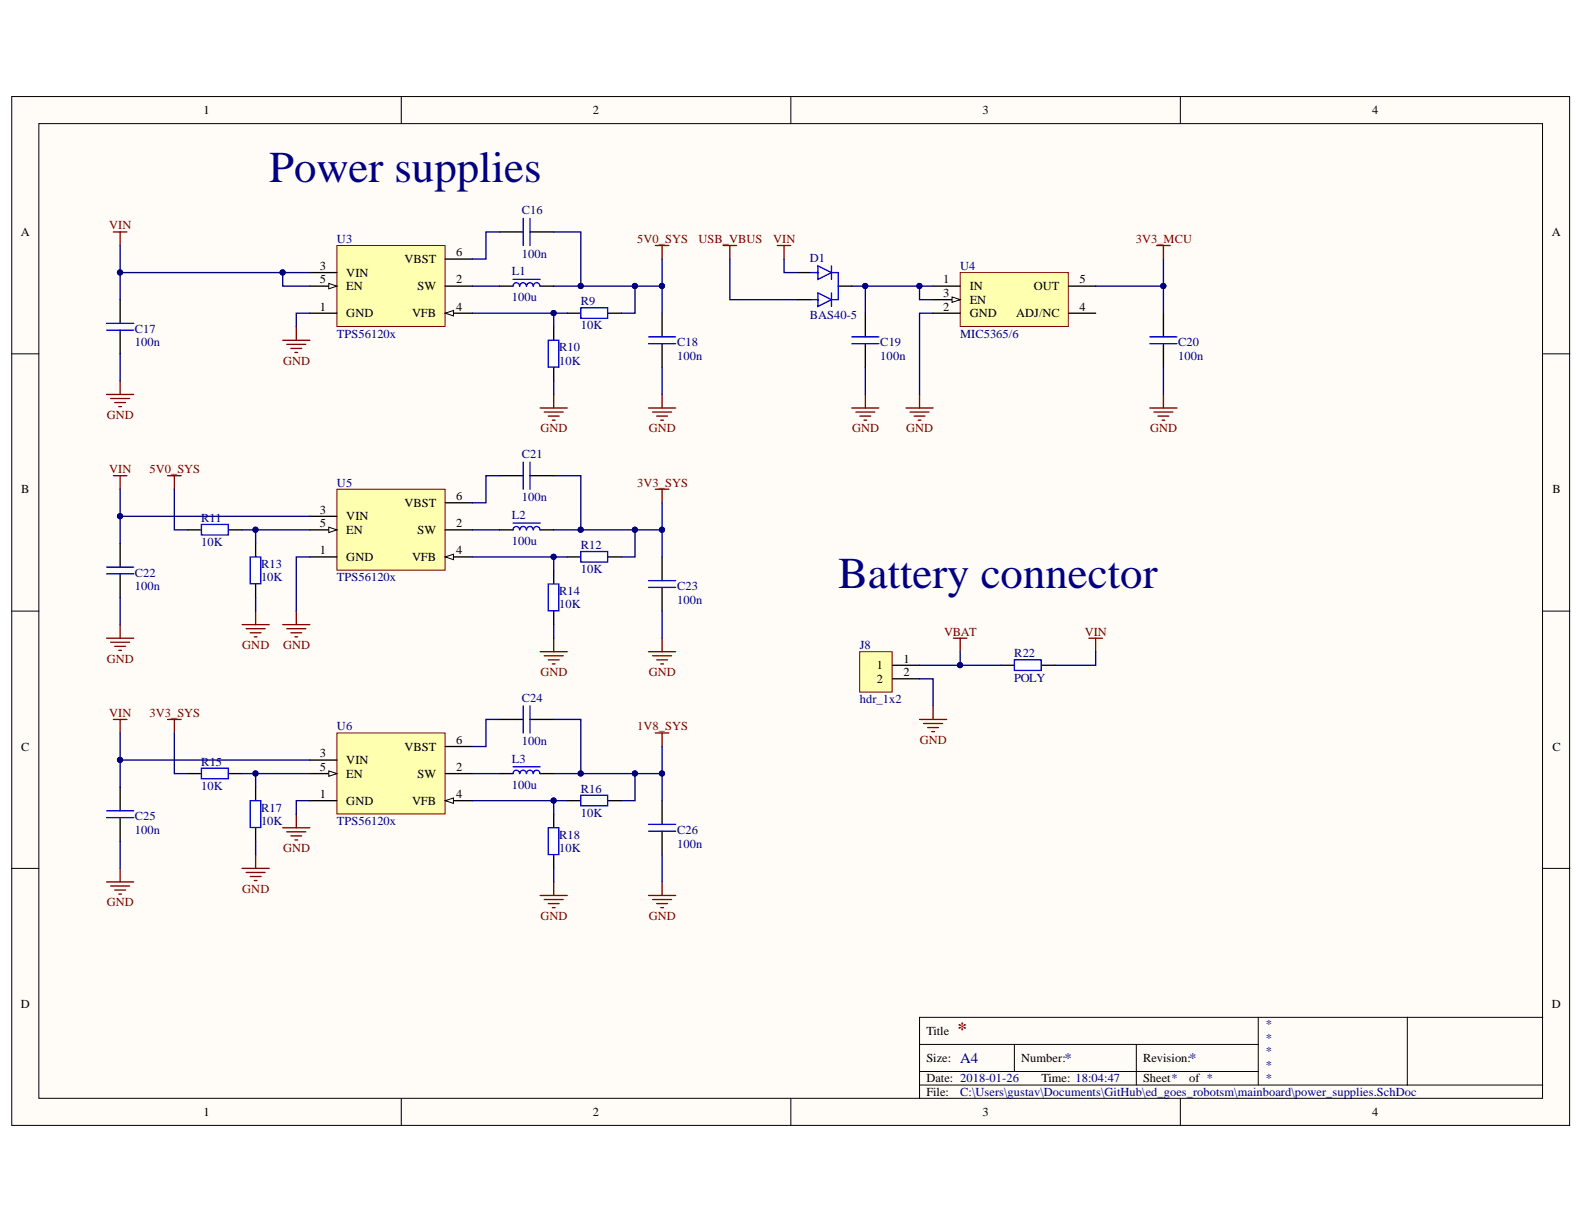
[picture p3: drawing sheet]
<svg xmlns="http://www.w3.org/2000/svg" width="279mm" height="216mm" viewBox="0 0 279 216" stroke-linecap="round" stroke-linejoin="round" font-family="sans-serif">
<g fill="#fffcf8" stroke="#000" stroke-width=".18">
<path d="M2.1 17h274.8v181.5h-274.8z"/>
<path d="M6.9 21.8h265.2v171.9h-265.2z"/>
</g>
<g fill="none" stroke="#000" stroke-width=".18">
<path d="M70.8 17v4.8M139.5 17v4.8M208.2 17v4.8M2.1 62.4h4.8M272.1 62.4h4.8M2.1 107.8h4.8M272.1 107.8h4.8M2.1 153.2h4.8M272.1 153.2h4.8M221.9 179.4v12M248.2 179.4h-86v14.4M272.1 179.4h-23.9v12"/>
<path d="M70.8 193.8v4.8M139.5 193.8v4.8M162.2 184.2h59.7M162.2 191.4h109.9M162.2 189h59.7M178.9 184.2v4.8M200.4 184.2v7.2M208.2 193.8v4.8"/>
</g>
<path d="M59.4 43.3h19.1v14.3h-19.1z" fill="#ffffb0" stroke="#800000" stroke-width=".18"/>
<path d="M54.6 55.2h4.8M54.6 48.1h4.8M78.5 55.2h4.8M78.5 50.5h4.8" fill="none" stroke="#000" stroke-width=".24"/>
<path d="M78.5 55.2l1.5-.4v.9z" fill="#fffcf8"/>
<path d="M78.5 55.2l1.5-.4v.9z" fill="none" stroke="#000" stroke-width=".18"/>
<path d="M54.6 50.5h4.8" fill="none" stroke="#000" stroke-width=".24"/>
<path d="M58 50l1.4 .5-1.4 .4z" fill="#fffcf8"/>
<path d="M58 50l1.4 .5-1.4 .4z" fill="none" stroke="#000" stroke-width=".18"/>
<path d="M78.5 45.7h4.8M88.1 50.5h2.4M88.1 40.9h4.2M93.5 40.9h4.2M95.3 50.5h2.4M100.1 55.2h2.3M107.2 55.2h2.4" fill="none" stroke="#000" stroke-width=".24"/>
<path d="M92.3 38.5v4.8M93.5 38.5v4.8M90.5 49.3h4.8M91.6 50.5a.57 .57 0 0 0-.5-.6 .57 .57 0 0 0-.6 .6M92.8 50.5a.57 .57 0 0 0-.5-.6 .57 .57 0 0 0-.6 .6M94 50.5a.57 .57 0 0 0-.5-.6 .57 .57 0 0 0-.6 .6M95.2 50.5a.57 .57 0 0 0-.5-.6 .57 .57 0 0 0-.6 .6" fill="none" stroke="#00f" stroke-width=".24"/>
<path d="M20 40.9h2.4M21.2 40.9v2.4M52.3 57.6v2.4M49.9 60h4.7M50.6 60.7h3.3M51.3 61.5h1.9M52 62.2h.5" fill="none" stroke="#800000" stroke-width=".24"/>
<path d="M102.4 54.3h4.8v1.9h-4.8z" fill="#fff" stroke="#00f" stroke-width=".24"/>
<path d="M97.7 57.6v2.4M97.7 64.8v2.4" fill="none" stroke="#000" stroke-width=".24"/>
<path d="M96.7 60h1.9v4.8h-1.9z" fill="#fff" stroke="#00f" stroke-width=".24"/>
<path d="M21.2 52.9v4.1M21.2 58.2v4.2M116.8 55.2v4.2M116.8 60.6v4.2" fill="none" stroke="#000" stroke-width=".24"/>
<path d="M18.8 58.2h4.8M18.8 57h4.8M114.4 59.4h4.8M114.4 60.6h4.8" fill="none" stroke="#00f" stroke-width=".24"/>
<g fill="none" stroke="#800000" stroke-width=".24">
<path d="M115.6 43.3h2.4M116.8 43.3v2.4M18.8 69.6h4.8M19.5 70.3h3.4M20.2 71h1.9M21 71.7h.4M21.2 67.2v2.4M95.3 72h4.8M96 72.7h3.3M96.7 73.4h1.9M97.4 74.1h.5M97.7 69.6v2.4"/>
<path d="M114.4 72h4.8M115.1 72.7h3.4M115.8 73.4h1.9M116.5 74.1h.5M116.8 69.6v2.4"/>
</g>
<path d="M59.4 86.3h19.1v14.3h-19.1z" fill="#ffffb0" stroke="#800000" stroke-width=".18"/>
<path d="M54.6 98.2h4.8M54.6 91.1h4.8M78.5 98.2h4.8M78.5 93.5h4.8" fill="none" stroke="#000" stroke-width=".24"/>
<path d="M78.5 98.2l1.5-.4v.9z" fill="#fffcf8"/>
<path d="M78.5 98.2l1.5-.4v.9z" fill="none" stroke="#000" stroke-width=".18"/>
<path d="M54.6 93.5h4.8" fill="none" stroke="#000" stroke-width=".24"/>
<path d="M58 93l1.4 .5-1.4 .4z" fill="#fffcf8"/>
<path d="M58 93l1.4 .5-1.4 .4z" fill="none" stroke="#000" stroke-width=".18"/>
<path d="M78.5 88.7h4.8M88.1 93.5h2.4M88.1 83.9h4.2M93.5 83.9h4.2M95.3 93.5h2.4M100.1 98.2h2.3M107.2 98.2h2.4" fill="none" stroke="#000" stroke-width=".24"/>
<path d="M90.5 92.3h4.8M91.6 93.5a.57 .57 0 0 0-.5-.6 .57 .57 0 0 0-.6 .6M92.3 81.5v4.8M92.8 93.5a.57 .57 0 0 0-.5-.6 .57 .57 0 0 0-.6 .6M93.5 81.5v4.8M94 93.5a.57 .57 0 0 0-.5-.6 .57 .57 0 0 0-.6 .6M95.2 93.5a.57 .57 0 0 0-.5-.6 .57 .57 0 0 0-.6 .6" fill="none" stroke="#00f" stroke-width=".24"/>
<path d="M20 83.9h2.4M21.2 83.9v2.4M49.9 110.2h4.7M50.6 110.9h3.3M51.3 111.6h1.9M52 112.3h.5M52.3 107.8v2.4" fill="none" stroke="#800000" stroke-width=".24"/>
<path d="M102.4 97.3h4.8v1.8h-4.8z" fill="#fff" stroke="#00f" stroke-width=".24"/>
<path d="M97.7 100.6v2.4M97.7 107.8v2.4" fill="none" stroke="#000" stroke-width=".24"/>
<path d="M96.7 103h1.9v4.7h-1.9z" fill="#fff" stroke="#00f" stroke-width=".24"/>
<path d="M21.2 95.9v4.1M116.8 98.2v4.2M21.2 101.2v4.2M116.8 103.6v4.2" fill="none" stroke="#000" stroke-width=".24"/>
<path d="M18.8 101.2h4.8M18.8 100h4.8M114.4 103.6h4.8M114.4 102.4h4.8" fill="none" stroke="#00f" stroke-width=".24"/>
<g fill="none" stroke="#800000" stroke-width=".24">
<path d="M29.6 83.9h2.3M30.8 83.9v2.4M115.6 86.3h2.4M116.8 86.3v2.4M18.8 112.6h4.8M19.5 113.3h3.4M20.2 114h1.9M21 114.7h.4M21.2 110.2v2.4M95.3 115h4.8M96 115.7h3.3M96.7 116.4h1.9"/>
<path d="M97.4 117.1h.5M97.7 112.6v2.4M114.4 115h4.8M115.1 115.7h3.4M115.8 116.4h1.9M116.5 117.1h.5M116.8 112.6v2.4"/>
</g>
<path d="M59.4 129.3h19.1v14.3h-19.1z" fill="#ffffb0" stroke="#800000" stroke-width=".18"/>
<path d="M54.6 134.1h4.8M78.5 136.5h4.8M54.6 141.2h4.8M78.5 141.2h4.8" fill="none" stroke="#000" stroke-width=".24"/>
<path d="M78.5 141.2l1.5-.4v.9z" fill="#fffcf8"/>
<path d="M78.5 141.2l1.5-.4v.9z" fill="none" stroke="#000" stroke-width=".18"/>
<path d="M54.6 136.5h4.8" fill="none" stroke="#000" stroke-width=".24"/>
<path d="M58 136l1.4 .5-1.4 .4z" fill="#fffcf8"/>
<path d="M58 136l1.4 .5-1.4 .4z" fill="none" stroke="#000" stroke-width=".18"/>
<path d="M78.5 131.7h4.8M88.1 136.5h2.4M88.1 126.9h4.2M93.5 126.9h4.2M95.3 136.5h2.4M100.1 141.2h2.3M107.2 141.2h2.4" fill="none" stroke="#000" stroke-width=".24"/>
<path d="M90.5 135.3h4.8M91.6 136.5a.57 .57 0 0 0-.5-.6 .57 .57 0 0 0-.6 .6M92.3 124.5v4.8M92.8 136.5a.57 .57 0 0 0-.5-.6 .57 .57 0 0 0-.6 .6M93.5 124.5v4.8M94 136.5a.57 .57 0 0 0-.5-.6 .57 .57 0 0 0-.6 .6M95.2 136.5a.57 .57 0 0 0-.5-.6 .57 .57 0 0 0-.6 .6" fill="none" stroke="#00f" stroke-width=".24"/>
<path d="M20 126.9h2.4M21.2 126.9v2.4M49.9 146h4.7M50.6 146.7h3.3M51.3 147.4h1.9M52 148.2h.5M52.3 143.6v2.4" fill="none" stroke="#800000" stroke-width=".24"/>
<path d="M102.4 140.3h4.8v1.8h-4.8z" fill="#fff" stroke="#00f" stroke-width=".24"/>
<path d="M97.7 143.6v2.4M97.7 150.8v2.4" fill="none" stroke="#000" stroke-width=".24"/>
<path d="M96.7 146h1.9v4.7h-1.9z" fill="#fff" stroke="#00f" stroke-width=".24"/>
<path d="M33.1 93.5h2.4M40.3 93.5h2.4M21.2 138.8v4.2M21.2 144.2v4.2M116.8 141.2v4.2M116.8 146.6v4.2" fill="none" stroke="#000" stroke-width=".24"/>
<path d="M18.8 144.2h4.8M18.8 143h4.8M114.4 146.6h4.8M114.4 145.4h4.8" fill="none" stroke="#00f" stroke-width=".24"/>
<g fill="none" stroke="#800000" stroke-width=".24">
<path d="M115.6 129.3h2.4M116.8 129.3v2.4M18.8 155.6h4.8M19.5 156.3h3.4M20.2 157h1.9M21 157.7h.4M21.2 153.2v2.4M95.3 158h4.8M96 158.7h3.3M96.7 159.4h1.9M97.7 155.6v2.4M114.4 158h4.8"/>
<path d="M115.1 158.7h3.4M115.8 159.4h1.9M116.8 155.6v2.4M97.4 160.1h.5M116.5 160.1h.5"/>
</g>
<path d="M35.5 92.5h4.8v1.9h-4.8z" fill="#fff" stroke="#00f" stroke-width=".24"/>
<path d="M42.7 110.2h4.8M43.4 110.9h3.4M44.1 111.6h1.9M44.9 112.3h.4M45.1 107.8v2.4M29.6 126.9h2.3M30.8 126.9v2.4" fill="none" stroke="#800000" stroke-width=".24"/>
<path d="M33.1 136.5h2.4M40.3 136.5h2.4" fill="none" stroke="#000" stroke-width=".24"/>
<path d="M35.5 135.5h4.8v1.9h-4.8z" fill="#fff" stroke="#00f" stroke-width=".24"/>
<path d="M42.7 153.2h4.8M43.4 153.9h3.4M44.1 154.6h1.9M44.9 155.3h.4M45.1 150.8v2.4" fill="none" stroke="#800000" stroke-width=".24"/>
<path d="M45.1 95.9v2.3M45.1 103v2.4" fill="none" stroke="#000" stroke-width=".24"/>
<path d="M44.1 98.2h1.9v4.8h-1.9z" fill="#fff" stroke="#00f" stroke-width=".24"/>
<path d="M45.1 138.8v2.4M45.1 146v2.4" fill="none" stroke="#000" stroke-width=".24"/>
<path d="M44.1 141.2h1.9v4.8h-1.9z" fill="#fff" stroke="#00f" stroke-width=".24"/>
<path d="M169.4 48.1h19v9.5h-19z" fill="#ffffb0" stroke="#800000" stroke-width=".18"/>
<path d="M164.6 50.5h4.8M164.6 55.2h4.8M164.6 52.9h4.8" fill="none" stroke="#000" stroke-width=".24"/>
<path d="M167.9 52.4l1.5 .5-1.5 .4z" fill="#fffcf8"/>
<path d="M167.9 52.4l1.5 .5-1.5 .4z" fill="none" stroke="#000" stroke-width=".18"/>
<path d="M140.7 48.1h2.4M140.7 52.9h2.4M147.9 50.5h2.3M152.6 55.2v4.2M188.5 55.2h4.8M188.5 50.5h4.8M205.2 55.2v4.2M152.6 60.6v4.2M205.2 60.6v4.2M176.5 117.3h2.4M183.7 117.3h2.4" fill="none" stroke="#000" stroke-width=".24"/>
<path d="M143.1 48.1h1.2v-1.2l2.4 1.2-2.4 1.2v-1.2M143.1 52.9h1.2v-1.2l2.4 1.2-2.4 1.2v-1.2M146.7 46.9v2.4M146.7 51.7v2.4M146.7 48.1h1.2v4.8h-1.2M150.2 59.4h4.8M202.8 59.4h4.8M150.2 60.6h4.8M202.8 60.6h4.8" fill="none" stroke="#00f" stroke-width=".24"/>
<g fill="none" stroke="#800000" stroke-width=".24">
<path d="M127.5 43.3h2.4M128.7 43.3v2.4M137.1 43.3h2.4M138.3 43.3v2.4M204 43.3h2.4M205.2 43.3v2.4M150.2 72h4.8M151 72.7h3.3M151.7 73.4h1.9M152.4 74.1h.5M152.6 69.6v2.4M159.8 72h4.8"/>
<path d="M160.5 72.7h3.4M161.2 73.4h2M162 74.1h.4M162.2 69.6v2.4M202.8 72h4.8M203.5 72.7h3.4M204.3 73.4h1.9M205 74.1h.5M205.2 69.6v2.4M168.2 112.6h2.4M169.4 112.6v2.4M192.1 112.6h2.4"/>
<path d="M193.3 112.6v2.4"/>
</g>
<g fill="none" stroke="#000080" stroke-width=".24">
<path d="M21.2 43.3v4.8h33.4M21.2 48.1v4.8M49.9 48.1v2.4h4.7M54.6 55.2h-2.3v2.4M83.3 55.2h16.8M83.3 50.5h4.8M88.1 40.9h-2.4v4.8h-2.4M97.7 40.9h4.7v9.6h-4.7M97.7 55.2v2.4M102.4 50.5h9.6v4.7h-2.4M112 50.5h4.8v4.7M116.8 45.7v4.8"/>
<path d="M128.7 45.7v7.2h12M138.3 45.7v2.4h2.4M150.2 50.5h2.4M162.2 50.5v2.4h2.4M164.6 50.5h-12v4.7M164.6 55.2h-2.4v14.4M193.3 50.5h11.9v4.7M205.2 45.7v4.8M21.2 62.4v4.8M97.7 67.2v2.4M116.8 64.8v4.8M152.6 64.8v4.8"/>
<path d="M205.2 64.8v4.8M21.2 86.3v4.8h33.4M21.2 91.1v4.8M30.8 86.3v7.2h2.3M42.7 93.5h11.9M45.1 93.5v2.4M54.6 98.2h-2.3v9.6M83.3 98.2h16.8M83.3 93.5h4.8M88.1 83.9h-2.4v4.8h-2.4M97.7 83.9h4.7v9.6h-4.7M97.7 98.2v2.4"/>
<path d="M102.4 93.5h9.6v4.7h-2.4M112 93.5h4.8v4.7M116.8 88.7v4.8M21.2 105.4v4.8M45.1 105.4v2.4M97.7 110.2v2.4M116.8 107.8v4.8M21.2 129.3v4.8h33.4M21.2 134.1v4.7M30.8 129.3v7.2h2.3M42.7 136.5h11.9M45.1 136.5v2.3"/>
<path d="M83.3 136.5h4.8M88.1 126.9h-2.4v4.8h-2.4M97.7 126.9h4.7v9.6h-4.7M102.4 136.5h9.6v4.7h-2.4M112 136.5h4.8v4.7M116.8 131.7v4.8M21.2 148.4v4.8M45.1 148.4v2.4M54.6 141.2h-2.3v2.4M83.3 141.2h16.8M97.7 141.2v2.4M97.7 153.2v2.4"/>
<path d="M116.8 150.8v4.8"/>
</g>
<g fill="#000080" stroke="#000080" stroke-width=".18">
<circle cx="102.4" cy="50.4" r=".45"/>
<circle cx="49.8" cy="48.1" r=".45"/>
<circle cx="21.2" cy="48.1" r=".45"/>
<circle cx="112" cy="50.4" r=".45"/>
<circle cx="116.8" cy="50.4" r=".45"/>
<circle cx="97.6" cy="55.2" r=".45"/>
<circle cx="102.4" cy="93.4" r=".45"/>
<circle cx="21.2" cy="91" r=".45"/>
<circle cx="112" cy="93.4" r=".45"/>
<circle cx="116.8" cy="93.4" r=".45"/>
<circle cx="97.6" cy="98.2" r=".45"/>
<circle cx="102.4" cy="136.4" r=".45"/>
<circle cx="21.2" cy="134" r=".45"/>
<circle cx="112" cy="136.4" r=".45"/>
<circle cx="116.8" cy="136.4" r=".45"/>
<circle cx="97.6" cy="141.2" r=".45"/>
<circle cx="45.1" cy="93.4" r=".45"/>
<circle cx="45.1" cy="136.4" r=".45"/>
<circle cx="205.2" cy="50.4" r=".45"/>
<circle cx="162.2" cy="50.4" r=".45"/>
<circle cx="152.6" cy="50.4" r=".45"/>
</g>
<path d="M178.9 116.4h4.8v1.9h-4.8z" fill="#fff" stroke="#00f" stroke-width=".24"/>
<path d="M169.4 115v2.3h7.1M193.3 115v2.3h-7.2" fill="none" stroke="#000080" stroke-width=".24"/>
<circle cx="169.3" cy="117.3" r=".45" fill="#000080" stroke="#000080" stroke-width=".18"/>
<path d="M151.6 115h5.8v7.1h-5.8z" fill="#ffffb0" stroke="#800000" stroke-width=".18"/>
<path d="M157.4 117.3h4.8M157.4 119.7h4.8" fill="none" stroke="#000" stroke-width=".24"/>
<path d="M162.2 126.9h4.8M162.9 127.6h3.4M163.6 128.3h1.9M164.3 129.1h.5M164.6 124.5v2.4" fill="none" stroke="#800000" stroke-width=".24"/>
<path d="M162.2 119.7h2.4v4.8M162.2 117.3h7.2" fill="none" stroke="#000080" stroke-width=".24"/>
<circle cx="169.3" cy="117.3" r=".45" fill="#000080" stroke="#000080" stroke-width=".18"/>
<g font-size="7.8" fill="#000080">
<text x="47.5" y="32.1">Power supplies</text>
<text x="147.8" y="103.7">Battery connector</text>
</g>
<text font-size="3.3" fill="#800000" x="168.9" y="182.6">*</text>
<g font-size="2.6" fill="#000080">
<text x="169.4" y="187.5">A4</text>
<text x="187.7" y="187.5">*</text>
<text x="209.8" y="187.5">*</text>
</g>
<g font-size="2.2">
<text x="35.9" y="20.2">1</text>
<text x="104.6" y="20.2">2</text>
<text x="173.3" y="20.2">3</text>
<text x="242" y="20.2">4</text>
<text x="3.7" y="41.6">A</text>
<text x="273.7" y="41.6">A</text>
<text x="56.4" y="47.6">3</text>
<text x="71.4" y="46.4">VBST</text>
<text x="80.5" y="45.2">6</text>
<text x="56.4" y="50">5</text>
<text x="61.1" y="48.8">VIN</text>
<text x="61.1" y="51.2">EN</text>
<text x="73.6" y="51.2">SW</text>
<text x="80.5" y="50">2</text>
<text x="166.4" y="50">1</text>
<text x="166.4" y="52.4">3</text>
<text x="171" y="51.2">IN</text>
<text x="171" y="53.6">EN</text>
<text x="182.4" y="51.2">OUT</text>
<text x="190.4" y="50">5</text>
<text x="56.4" y="54.8">1</text>
<text x="61.1" y="56">GND</text>
<text x="72.7" y="56">VFB</text>
<text x="80.5" y="54.8">4</text>
<text x="166.4" y="54.8">2</text>
<text x="171" y="56">GND</text>
<text x="179.3" y="56">ADJ/NC</text>
<text x="190.4" y="54.8">4</text>
<text x="3.8" y="87">B</text>
<text x="71.4" y="89.4">VBST</text>
<text x="80.5" y="88.2">6</text>
<text x="273.8" y="87">B</text>
<text x="56.4" y="90.6">3</text>
<text x="56.4" y="93">5</text>
<text x="61.1" y="91.8">VIN</text>
<text x="61.1" y="94.2">EN</text>
<text x="73.6" y="94.2">SW</text>
<text x="80.5" y="93">2</text>
<text x="56.4" y="97.8">1</text>
<text x="61.1" y="99">GND</text>
<text x="72.7" y="99">VFB</text>
<text x="80.5" y="97.8">4</text>
<text x="154.6" y="118.1">1</text>
<text x="159.3" y="116.9">1</text>
<text x="159.3" y="119.3">2</text>
<text x="154.6" y="120.5">2</text>
<text x="80.5" y="131.2">6</text>
<text x="3.8" y="132.4">C</text>
<text x="56.4" y="133.6">3</text>
<text x="56.4" y="136">5</text>
<text x="61.1" y="134.8">VIN</text>
<text x="61.1" y="137.2">EN</text>
<text x="71.4" y="132.4">VBST</text>
<text x="73.6" y="137.2">SW</text>
<text x="80.5" y="136">2</text>
<text x="273.8" y="132.4">C</text>
<text x="56.4" y="140.8">1</text>
<text x="61.1" y="142">GND</text>
<text x="72.7" y="142">VFB</text>
<text x="80.5" y="140.8">4</text>
<text x="3.7" y="177.8">D</text>
<text x="273.7" y="177.8">D</text>
<text x="163.4" y="182.6">Title</text>
<text x="163.4" y="187.4">Size:</text>
<text x="163.4" y="190.9">Date: 2018-01-26</text>
<text x="180.1" y="187.4">Number:</text>
<text x="183.7" y="190.9">Time: 18:04:47</text>
<text x="201.6" y="187.4">Revision:</text>
<text x="201.6" y="190.9">Sheet*</text>
<text x="209.8" y="190.9">of *</text>
<text x="35.9" y="196.9">1</text>
<text x="104.6" y="196.9">2</text>
<text x="163.4" y="193.3">File:</text>
<text x="173.3" y="196.9">3</text>
<text x="242" y="196.9">4</text>
</g>
<g font-size="2.2" fill="#800000">
<text x="19.3" y="40.4">VIN</text>
<text x="112.4" y="42.9">5V0_SYS</text>
<text x="123.2" y="42.9">USB_VBUS</text>
<text x="136.4" y="42.9">VIN</text>
<text x="200.3" y="42.9">3V3_MCU</text>
<text x="49.9" y="64.3">GND</text>
<text x="18.9" y="73.9">GND</text>
<text x="95.3" y="76.3">GND</text>
<text x="114.4" y="76.3">GND</text>
<text x="150.3" y="76.3">GND</text>
<text x="159.8" y="76.3">GND</text>
<text x="202.9" y="76.3">GND</text>
<text x="19.3" y="83.5">VIN</text>
<text x="26.4" y="83.5">5V0_SYS</text>
<text x="112.4" y="85.8">3V3_SYS</text>
<text x="166.6" y="112.1">VBAT</text>
<text x="191.3" y="112.1">VIN</text>
<text x="18.9" y="116.9">GND</text>
<text x="42.7" y="114.5">GND</text>
<text x="49.9" y="114.5">GND</text>
<text x="95.3" y="119.3">GND</text>
<text x="114.4" y="119.3">GND</text>
<text x="19.3" y="126.4">VIN</text>
<text x="26.4" y="126.4">3V3_SYS</text>
<text x="112.4" y="128.8">1V8_SYS</text>
<text x="162.3" y="131.2">GND</text>
<text x="49.9" y="150.3">GND</text>
<text x="18.9" y="159.9">GND</text>
<text x="42.7" y="157.5">GND</text>
<text x="95.3" y="162.3">GND</text>
<text x="114.4" y="162.3">GND</text>
</g>
<g font-size="2.2" fill="#000080">
<text x="92" y="37.8">C16</text>
<text x="59.4" y="42.9">U3</text>
<text x="92" y="45.5">100n</text>
<text x="142.9" y="46.2">D1</text>
<text x="169.4" y="47.6">U4</text>
<text x="90.3" y="53.1">100u</text>
<text x="90.3" y="48.6">L1</text>
<text x="102.4" y="53.8">R9</text>
<text x="23.8" y="58.7">C17</text>
<text x="59.4" y="59.5">TPS56120x</text>
<text x="102.4" y="58.1">10K</text>
<text x="142.9" y="56.2">BAS40-5</text>
<text x="169.4" y="59.5">MIC5365/6</text>
<text x="23.8" y="61.1">100n</text>
<text x="98.6" y="64.3">10K</text>
<text x="98.6" y="62">R10</text>
<text x="119.4" y="63.5">100n</text>
<text x="119.4" y="61.1">C18</text>
<text x="155.3" y="63.5">100n</text>
<text x="155.3" y="61.1">C19</text>
<text x="207.8" y="63.5">100n</text>
<text x="207.8" y="61.1">C20</text>
<text x="92" y="80.8">C21</text>
<text x="59.4" y="85.8">U5</text>
<text x="92" y="88.4">100n</text>
<text x="35.5" y="92">R11</text>
<text x="90.3" y="91.6">L2</text>
<text x="23.8" y="101.7">C22</text>
<text x="35.5" y="96.3">10K</text>
<text x="46" y="100.1">R13</text>
<text x="90.3" y="96.1">100u</text>
<text x="102.4" y="101.1">10K</text>
<text x="102.4" y="96.8">R12</text>
<text x="23.8" y="104.1">100n</text>
<text x="46" y="102.6">10K</text>
<text x="59.4" y="102.6">TPS56120x</text>
<text x="98.6" y="107.3">10K</text>
<text x="98.6" y="104.9">R14</text>
<text x="119.4" y="106.5">100n</text>
<text x="119.4" y="104.1">C23</text>
<text x="151.6" y="114.5">J8</text>
<text x="178.9" y="115.9">R22</text>
<text x="92" y="123.8">C24</text>
<text x="151.6" y="124.1">hdr_1x2</text>
<text x="178.9" y="120.2">POLY</text>
<text x="59.4" y="128.8">U6</text>
<text x="92" y="131.5">100n</text>
<text x="35.5" y="135">R15</text>
<text x="90.3" y="134.5">L3</text>
<text x="35.5" y="139.3">10K</text>
<text x="46" y="143.2">R17</text>
<text x="90.3" y="139.1">100u</text>
<text x="102.4" y="139.8">R16</text>
<text x="23.8" y="147.1">100n</text>
<text x="23.8" y="144.7">C25</text>
<text x="46" y="145.5">10K</text>
<text x="59.4" y="145.5">TPS56120x</text>
<text x="98.6" y="147.9">R18</text>
<text x="102.4" y="144.1">10K</text>
<text x="119.4" y="149.5">100n</text>
<text x="119.4" y="147.1">C26</text>
<text x="98.6" y="150.3">10K</text>
<text x="223.1" y="181.4">*</text>
<text x="223.1" y="183.8">*</text>
<text x="223.1" y="186.1">*</text>
<text x="223.1" y="188.5">*</text>
<text x="223.1" y="190.9">*</text>
<text x="169.4" y="193.3">C:\Users\gustav\Documents\GitHub\ed_goes_robotsm\mainboard\power_supplies.SchDoc</text>
</g>
</svg>
